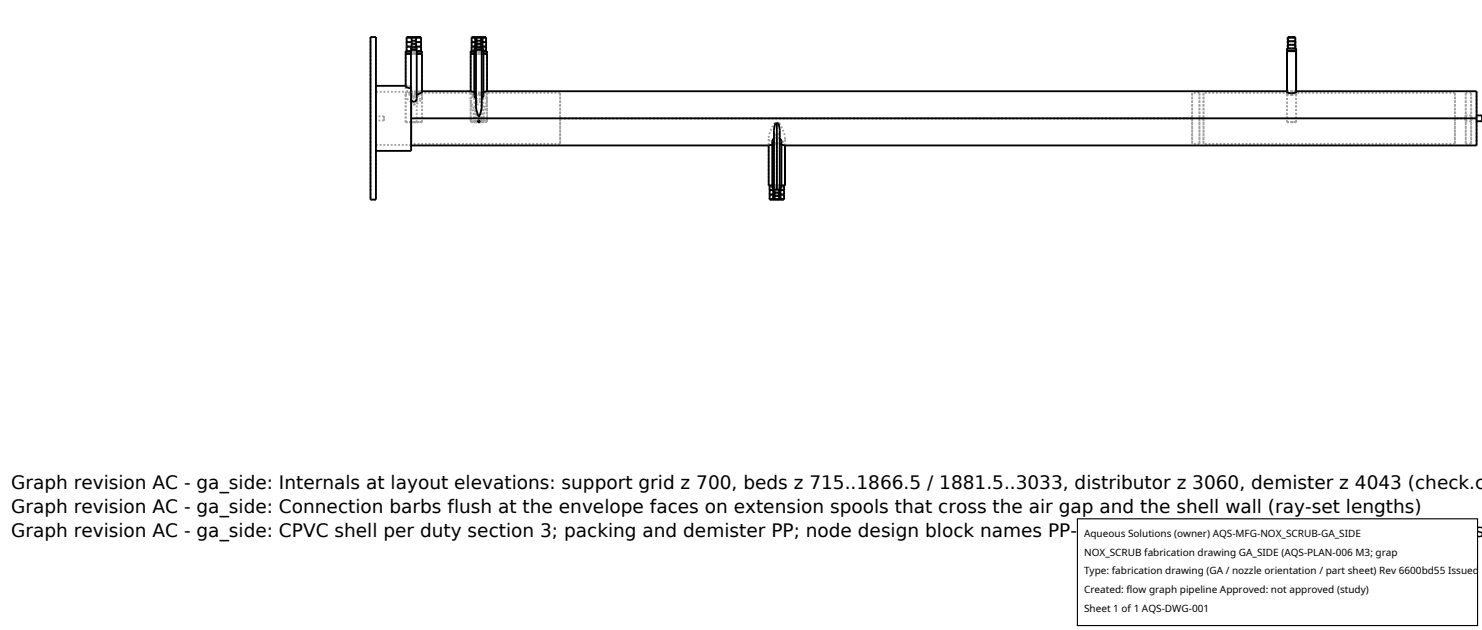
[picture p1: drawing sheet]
<svg xmlns="http://www.w3.org/2000/svg" width="212mm" height="90mm" viewBox="0 0 212 90" stroke-linecap="round" stroke-linejoin="round" font-family="sans-serif">
<g fill="none" stroke="#a0a0a0" stroke-width=".26" stroke-dasharray=".3 .3" stroke-linecap="butt">
<path d="M52.9 5.3h.8M52.9 5.3v23.2M53.7 5.3v23.2M53.7 16.9v-4.6M53.7 12.3v9.2M53.7 16.6v-3.5M53.7 13.1v7.6M53.7 17.2v-.6M54.9 16.6h-1.2M54.9 16.9v-.3M54.9 17.2v-.3M54.9 17.2h-1.2"/>
<path d="M54.9 16.6v.6M57.9 12.7l.2-.3 .6-.1M57.9 7.7h1.2M57.9 7.6h1.2M57.9 7.3h1.2M57.9 13.6l.2-.3 .6-.1M57.9 17.4h1.2M57.9 13.2l.3 .2 .5 .2M57.9 12.7v-5M57.9 7.6v.1M57.9 7.3v.3M57.9 17.4v-3.8"/>
<path d="M57.9 17.4v-4.2M58.1 6.7h1M58.1 6h1M58.1 5.4h1M58.1 7.3h1M58.1 5.3h1M58.1 7.3v-.6M58.1 6.7v-.7M58.1 6v-.6M58.1 5.3v.1M58.2 12.3h-.3M58.2 13.1l-.3 .1"/>
<path d="M58.2 13.1h-4.5M58.7 7.7h.4M58.7 7.6h.4M58.7 7.3h.4M58.7 14.2v.1M58.7 17.4h.4M58.7 17.4v-3.2M58.7 12.6v.4M58.7 12.3h-.5M58.7 13.3l-.5-.3-.3-.3M58.7 14.2v-1M58.7 14.2v2.7"/>
<path d="M58.7 16.9v3.9M58.7 14.4v-1.1M58.7 13.9v-.9M58.7 13.5v-.9M58.7 13.5v.4M58.7 13.5h.4M58.7 13v-.7M58.7 13.1v-.8M58.7 13.1v-.1M58.7 13.1h.4M58.7 16.9v3.6M58.7 13.3h.4"/>
<path d="M58.7 13.8h.4M58.7 13.8v.5M58.7 14.6l.2 .2 .2 .1M58.7 14.6v2.3M58.7 14.3v2.6M58.7 14.6v-.3M58.7 14.8v-.2M58.7 16.9v3.8M58.7 14.6l-.5-.5-.3-.5M58.7 13.3v-.1M58.7 13.3v-.2M58.7 13.2v-.1"/>
<path d="M58.7 13.1h-.5M58.7 13.8v-.2M58.7 13.6v.4M58.7 14.3v-.3M58.7 14v.2M58.8 5.4h.3M58.8 6h.3M58.8 6.7h.3M58.8 6.3h.3M58.8 5.8h.3M58.8 5.3h.3M59.1 13.5h.4"/>
<path d="M59.1 7.7h.4M59.1 13.1l.9 .1 .2 .1 .1 .2M59.1 7.7h1.2M59.1 7.6h.4M59.1 7.6h1.2M59.1 7.3h.4M59.1 7.3h1.2M59.1 6.7h.3M59.1 7.3h1M59.1 6.7h1.1M59.1 6.3h.3M59.1 6.7h1"/>
<path d="M59.1 6h.3M59.1 6h1.1M59.1 5.8h.3M59.1 6h1M59.1 5.4h.3M59.1 5.4h1.1M59.1 5.4h1M59.1 5.3h.3M59.1 5.3h1M59.1 13.3l.9 .1 .2 .2 .1 .2M59.1 13.8l.8-.1 .4-.4M59.1 14.9l.3-.1 .1-.4"/>
<path d="M59.1 17.4h1.2M59.1 17.4h.4M59.4 6.7h-.6M59.4 6.3h-.6M59.4 5.8h-.6M59.4 5.4h-.6M59.4 5.3h-.6M59.5 14.1l-.1-.2-.2-.2-.3 .1-.2 .1M59.5 7.1h-.8M59.5 7h-.8M59.5 6.7h-.8M59.5 14.4v-.2l-.3-.2-.3 .1-.2 .2"/>
<path d="M59.5 17.4h-.8M59.5 17.4v-3M60 13h-1.3M60 13.3h-1.3M60.1 7.3h-2M60.1 6.7h-2M60.1 6h-2M60.1 5.4h-2M60.1 5.3h-2M60.1 7.3l.1-.6M60.1 6.7l.1-.7M60.1 6l.1-.6"/>
<path d="M60.1 5.3v.1M60.2 6.7h-2.1M60.2 6h-2.1M60.2 5.4h-2.1M60.3 13.1l-.3-.1M60.3 7.7h-2.4M60.3 13.5l-.2 .5-.5 .4-.4 .1-.5-.1M60.3 7.6h-2.4M60.3 7.3h-2.4M60.3 13.8l-.2 .5-.5 .5-.5 .1-.4-.1M60.3 13.3h-.3M60.3 17.4h-2.4"/>
<path d="M60.3 13.5v-.4M60.3 13.1v-5.4M60.3 13h-.3M60.3 7.6v.1M60.3 7.3v.3M60.3 17.4v-3.6M60.3 17.4v-4.1M67.2 14.1l.1-.3 .2-.3 .9-.2M67.2 7.7h1.2M67.2 7.6h1.2M67.2 7.3h1.2M67.2 14.5l.1-.4 .2-.3 .9-.2"/>
<path d="M67.2 17.3h1.2M67.2 17.4h1.2M67.2 14.1v-1.1M67.2 13v-5.3M67.2 7.6v.1M67.2 7.3v.3M67.2 17.3v-4M67.2 17.4v-2.9M67.2 13.3l1.2 .1M67.2 13.3h-7.2M67.3 6.7h1.1M67.3 6h1.1"/>
<path d="M67.3 5.4h1.1M67.4 7.3h1M67.4 6.7h1M67.4 6h1M67.4 5.4h1M67.4 5.3h1M67.4 7.3l-.1-.6M67.4 6.7l-.1-.7M67.4 6l-.1-.6M67.4 5.3v.1M67.7 17.4v-.9l-.5-2M67.7 17.4h-.5"/>
<path d="M67.7 13.1l.7 .1M67.7 7.7h.7M67.7 7.6h.7M67.7 7.3h.7M67.7 13.9l.2 .4 .5 .2M67.7 17.4h.7M67.7 17.4v-3.5M67.8 5.4h.6M67.9 6h.5M67.9 6.7h.5M67.9 6.9h.5M67.9 6.4h.5"/>
<path d="M67.9 5.9h.5M67.9 5.4h.5M67.9 5.3h.5M68 14l.4 .2M68 7.3h.4M68 7.2h.4M68 6.9h.4M68 15.7v1.2M68 17.4v-1.7M68 17.4v-.5M68.1 5.4h.3M68.1 5.9h.3"/>
<path d="M68.1 6.4h.3M68.1 6.7h.3M68.1 6.3h.3M68.1 5.8h.3M68.1 5.3h.3M68.4 13.3l.9 .2 .2 .3 .1 .3M68.4 13.2l.6-.1M68.4 14.2l.4-.2M68.4 7.7h1.2M68.4 7.7h.6M68.4 7.3h.4M68.4 7.6h1.2"/>
<path d="M68.4 7.6h.6M68.4 7.2h.4M68.4 7.3h1.2M68.4 7.3h.6M68.4 6.9h.4M68.4 7.3h1M68.4 6.9h.5M68.4 6.7h.3M68.4 6.7h1M68.4 6.7h.5M68.4 6.4h.3M68.4 6.4h.5"/>
<path d="M68.4 6.3h.3M68.4 6h1M68.4 6h.5M68.4 5.9h.3M68.4 5.9h.5M68.4 5.8h.3M68.4 5.4h1M68.4 5.4h.5M68.4 5.4h.3M68.4 5.3h1M68.4 5.3h.5M68.4 5.3h.3"/>
<path d="M68.4 13.4l1.2-.1M68.4 13.6l.9 .2 .2 .3 .1 .4M68.4 14.5l.4-.2 .2-.4M68.4 17.3h1.2M68.4 17.4h1.2M68.4 17.4h.6M68.5 17.4h-.3M68.7 17.4l-.3-.3-.3 .3M68.7 17.4h-.6M68.7 6.7h-.6M68.7 6.3h-.6M68.7 5.8h-.6"/>
<path d="M68.7 5.4h-.6M68.7 5.3h-.6M68.8 16.9v-1.2M68.8 16.9v.5M68.8 17.4h-.8M68.8 15.1l-.1-.4-.3-.2-.3 .2-.1 .4M68.8 7.1h-.8M68.8 7h-.8M68.8 6.7h-.8M68.8 15.7l-.1-.6-.3-.2-.3 .2-.1 .6M68.8 17.4v-1.7M68.9 6.9h-1"/>
<path d="M68.9 6.4h-1M68.9 5.9h-1M68.9 5.4h-1M68.9 5.3h-1M68.9 6.4h-1.1M68.9 5.9h-1.1M68.9 5.4h-1.1M69 13.6l-.1-.2-.5-.1-.5 .1-.2 .2M69 7.3h-1.3M69 7.2h-1.3M69 6.9h-1.3M69 13.9l-.1-.2-.5-.1-.5 .1-.2 .2"/>
<path d="M69 17.4h-1.3M69 17.4v-3.5M69.1 17.4h-1.4M69.4 7.3h-2M69.4 6.7h-2M69.4 6h-2M69.4 5.4h-2M69.4 5.3h-2M69.4 7.3v-.6M69.4 6.7v-.7M69.4 6v-.6M69.4 5.3v.1"/>
<path d="M69.4 6.7h-2.1M69.4 6h-2.1M69.4 5.4h-2.1M69.6 14.1l-.4 1.2-.8 1.4-.2-.3-.6-1-.4-1.3M69.6 13l-1.2 .2-1.2-.2M69.6 7.7h-2.4M69.6 7.6h-2.4M69.6 7.3h-2.4M69.6 13.3l-1.2 .2-1.2-.2M69.6 14.5l-.5 2v.9M69.6 17.3h-2.4M69.6 17.4h-.5"/>
<path d="M69.6 14.1v-6.4M69.6 7.6v.1M69.6 7.3v.3M69.6 17.3v-4M69.6 17.4v-2.9M80 16.9v3.6M80 13.3v3.6M80 13.3h-10.4M109.8 19.7l.2-.9 .6-1.2M110.5 18.7l.1 .4 .3 .2 .4-.2 .1-.4M111 19.6l-.5 .2M111.2 17.6h-.4"/>
<path d="M111.3 17.6h-.7M111.3 17.6l.6 1.2 .2 .9M111.4 19.8l-.4-.2M112.1 19.7l-.1 .3-.2 .3-.8 .2M170.3 16.9v3.6M170.3 13.3v3.6M170.3 16.9h-90.3M171.3 16.9v3.6M171.3 13.3v3.6M171.3 13.3h-1M171.9 16.9v3.6M171.9 13.3v3.6"/>
<path d="M171.9 16.9h-.6M183.8 13.1l.7-.1M183.8 7.3h.7M183.8 7.2h.7M183.8 6.9h.7M183.8 13.4l.3 .1 .4 .1M183.8 13.4l.7-.1M183.8 17.4h.7M183.8 13.1v-.1M183.8 17.4v-4M183.9 6.4h.6M183.9 5.9h.6"/>
<path d="M183.9 5.4h.6M183.9 6.9h.6M183.9 5.3h.6M184.5 13l.6 .1M184.5 7.3h.6M184.5 7.2h.6M184.5 6.9h.6M184.5 6.9h.5M184.5 6.4h.5M184.5 5.9h.5M184.5 13.6l.4-.1 .2-.1M184.5 13.3l.6 .1"/>
<path d="M184.5 17.4h.6M184.5 5.4h.5M184.5 5.3h.5M185 6.9h-1.1M185 6.4h-1.1M185 5.9h-1.1M185 5.4h-1.1M185 5.3h-1.1M185 5.9v-.5M185 5.3v.1M185.1 13.1l-.6 .2h-.5l-.2-.2M185.1 13.1l-.5-.1-.8 .1"/>
<path d="M185.1 7.3h-1.3M185.1 7.2h-1.3M185.1 6.9h-1.3M185.1 13.4l-.6-.1-.7 .1M185.1 13.4l-.6 .2-.4-.1-.3-.1M185.1 17.4h-1.3M185.1 13h-1.3M185.1 13.1v-.1M185.1 17.4v-4M207.8 16.9v3.6M207.8 13.3v3.6M207.8 13.3h-35.9"/>
<path d="M209.3 16.9v3.6M209.3 13.3v3.6M209.3 16.9v.4M209.3 17.3v-.8M209.3 16.5v.4M209.3 16.9h-1.5M210.1 16.9v3.6M210.1 13.3v3.6M210.1 16.9v-.4M210.1 16.5v.8M210.1 17.3v-.4M210.1 13.3h-.8"/>
<path d="M210.1 16.5h-.8M210.1 17.3h-.8M210.9 16.9v-.4M210.9 16.5v.8M210.9 17.3v-.4M210.9 16.9h-.8M211.7 17.3v-.8M52.9 28.5h.8M53.7 21.5v-4.6M53.7 20.7v-3.5M58.7 21.5v-8.2M58.7 20.8v-6.4"/>
<path d="M58.7 20.5v-5.7M58.7 20.7v-6.1M58.7 20.7h-5M80 20.5v-7.2M80 20.5h-21.3M109.8 20.8l1.1-.2 1.2 .2M109.8 26.5h2.3M109.8 26.5v-6.8M109.9 27.1h2.1M109.9 27.8h2.1M109.9 28.4h2.1M109.9 26.5h2.1"/>
<path d="M109.9 28.5h2.1M109.9 26.5v.6M109.9 27.1v.7M109.9 27.8v.6M109.9 28.5v-.1M110.3 20.2l.2 .2 .4 .1 .5-.1 .2-.2M110.3 26.9h1.3M110.4 27.4h1.1M110.4 27.9h1.1M110.4 28.4h1.1M110.4 26.9h1.1M110.4 28.5h1.1"/>
<path d="M110.5 27.1h.9M110.6 27.5h.7M110.6 28h.7M110.6 28.4h.7M110.6 27.1h.7M110.6 28.5h.7M111 20.6l-.7 .1M111 20.5l-.9-.2-.2-.3-.1-.3M111 26.9v-7.3M111 26.9h-.5M111 26.5v-5.9M111 26.5h-.7"/>
<path d="M111 26.5v-6M111 26.5h-1.2M111 27.1h-.4M111 26.9h-.6M111 26.5h-1.1M111 27.4h-.4M111 27.1h-.6M111 27.1h-1.1M111 27.5h-.4M111 27.4h-.6M111 27.9h-.4M111 27.8h-.6"/>
<path d="M111 27.8h-1.1M111 28h-.4M111 27.9h-.6M111 28.4h-.4M111 28.4h-.6M111 28.4h-1.1M111 28.5h-.4M111 28.5h-.6M111 28.5h-1.1M111.3 27.1h-.3M111.3 27.5h-.3M111.3 28h-.3"/>
<path d="M111.3 28.4h-.3M111.3 28.5h-.3M111.3 27.4h-.3M111.3 27.9h-.3M111.4 26.9h-.4M111.5 26.9h-.5M111.5 27.4h-.5M111.5 27.9h-.5M111.5 28.4h-.5M111.5 28.5h-.5M111.5 27.1h-.5M111.5 27.8h-.5"/>
<path d="M111.6 20.7l-.6-.1M111.6 26.5h-.6M112 26.5h-1M112 27.1h-1M112 27.8h-1M112 28.4h-1M112 28.5h-1M112 26.5v.6M112 27.1v.7M112 27.8v.6M112 28.5v-.1M112.1 26.5h-1.1"/>
<path d="M112.1 20.8v-1.1M170.3 20.5v-7.2M171.3 20.5v-7.2M171.3 20.5h-1M171.9 20.5v-7.2M207.8 20.5v-7.2M207.8 20.5h-35.9M209.3 20.5v-7.2M210.1 20.5v-7.2M210.1 20.5h-.8M210.9 20.8v-7.8"/>
</g>
<g fill="none" stroke="#000" stroke-width=".26">
<path d="M52.9 5.3h.8v23.2h-.8zM53.7 12.3h4.2M57.9 7.7h.8M57.9 7.6h.8M58.1 6.7h.7M58.1 5.4v-.1h2v.1M58.1 6v-.6h2.1l-.1 .6M58.7 13.1v8.4h-5M58.7 7.3h-.8v5l.8 .3M58.7 13.1v-6.4h.8v7.4l-.1 .3-.2 .1h-.3l-.2-.3M58.7 7.1h.8M58.7 7h.8"/>
<path d="M58.7 13v.1M58.7 16.9h152.2M58.8 5.8h.6v.5M58.8 5.4v.9M58.8 6h-.7v1.3M58.8 6.7v-.4h.6v.4M58.8 5.3v.1M59.4 5.3v.1M59.4 6.7h.8M59.4 6h.8l-.1 1.3M59.4 5.4v.4M59.5 7.3h.8v5.8l-.3 .2-.5 .2"/>
<path d="M59.5 7.7h.8M59.5 7.6h.8M60.3 13h6.9M67.2 7.7h.5M67.2 7.6h.5M67.2 13l.5 .1M67.2 13h.1M67.4 5.4v-.1h2v.1M67.4 6l-.1-.6h2.1v1.3M67.7 7.2h.3M67.8 5.4l.1 .5M67.9 6h-.6l.1 .7"/>
<path d="M67.9 6.7h-.6l.1 .6M67.9 5.3v.1M68 6.9h-.3v6.8l.3 .3M68 6.7h.8v8.5l-.2 .8-.2 .6-.2-.5-.2-.9zM68 7.1h.8M68 7h.8M68 7.3h-.8v5.7M68.1 5.4v.4M68.1 5.9h-.3l.1 .5M68.1 6.4h-.3l.1 .5M68.1 6.7v-.4h.6v.4M68.1 6.3v-.5h.6v.5"/>
<path d="M68.1 5.3v.1M68.4 17.2l.1 .2h-.3zM68.7 5.3v.1M68.7 6.4h.2v.5M68.7 5.9h.2v.5M68.7 5.4v.4M68.8 6.9h.2v6.7l-.2 .4M68.8 7.3h.8v5.7M68.8 7.2h.2M68.9 5.3v.1M68.9 6.7h.5v.6M68.9 6h.5"/>
<path d="M68.9 5.4v.5M69 7.7h.6M69 7.6h.6M69.6 13l-.6 .1M69.6 13h.1M69.6 13h114.2M110.5 19.8l-.2 .4v6.7h.2M110.8 17.6h.4l.2 .9v8.6h-.9v-8.5zM111 17.6v9.5M111.4 19.8l.2 .4v6.7h-.2M183.8 6.9h1.3v6.2l-.5 .2h-.5l-.3-.2zM183.8 7.3h1.3"/>
<path d="M183.8 7.2h1.3M183.9 5.4v-.1h1.1v.1M183.9 6.4v-.5h1.1v1M183.9 5.9v-.5h1.1v.5M185 6.4h-1.1v.5M185.1 13h25.8v7.8h-98.8M210.9 16.5h.8v.8h-.8M58.7 20.8h51.1M109.8 20.8v5.7h.5M109.9 28.4v.1h2.1v-.1M109.9 26.5v.6h.5M109.9 27.1v.7h.5"/>
<path d="M109.9 27.8v.6h2.1v-.6M110.3 20.7l-.5 .1M110.4 27.9h.2M110.4 26.9v.5h.2M110.4 27.4v1M110.4 28.4v.1M110.6 27.1v.9h.7M110.6 28v.4M110.6 28.4v.1M111.3 27.1v.4h-.7M111.3 27.5v.9M111.3 28.4v.1"/>
<path d="M111.3 27.9h.2M111.5 26.9v.5h-.2M111.5 27.4v1M111.5 28.4v.1M111.6 20.7l.5 .1M112 26.5v.6h-.5M112 27.1v.7h-.5M112.1 20.8v5.7h-.5"/>
</g>
<path d="M153.9 74.1h57.1v15.2h-57.1z" fill="#fff" stroke="#000" stroke-width=".16"/>
<g font-size="2.6">
<text x="1.6" y="69.8">Graph revision AC - ga_side: Internals at layout elevations: support grid z 700, beds z 715..1866.5 / 1881.5..3033, distributor z 3060, demister z 4043 (check.c</text>
<text x="1.6" y="73.3">Graph revision AC - ga_side: Connection barbs flush at the envelope faces on extension spools that cross the air gap and the shell wall (ray-set lengths)</text>
<text x="1.6" y="76.7">Graph revision AC - ga_side: CPVC shell per duty section 3; packing and demister PP; node design block names PP-H - duty section 3 governs wetted materials</text>
</g>
<g font-size="1.4">
<text x="154.8" y="76.6">Aqueous Solutions (owner) AQS-MFG-NOX_SCRUB-GA_SIDE</text>
<text x="154.8" y="79.3">NOX_SCRUB fabrication drawing GA_SIDE (AQS-PLAN-006 M3; grap</text>
<text x="154.8" y="82">Type: fabrication drawing (GA / nozzle orientation / part sheet) Rev 6600bd55 Issued</text>
<text x="154.8" y="84.7">Created: flow graph pipeline Approved: not approved (study)</text>
<text x="154.8" y="87.4">Sheet 1 of 1 AQS-DWG-001</text>
</g>
</svg>
